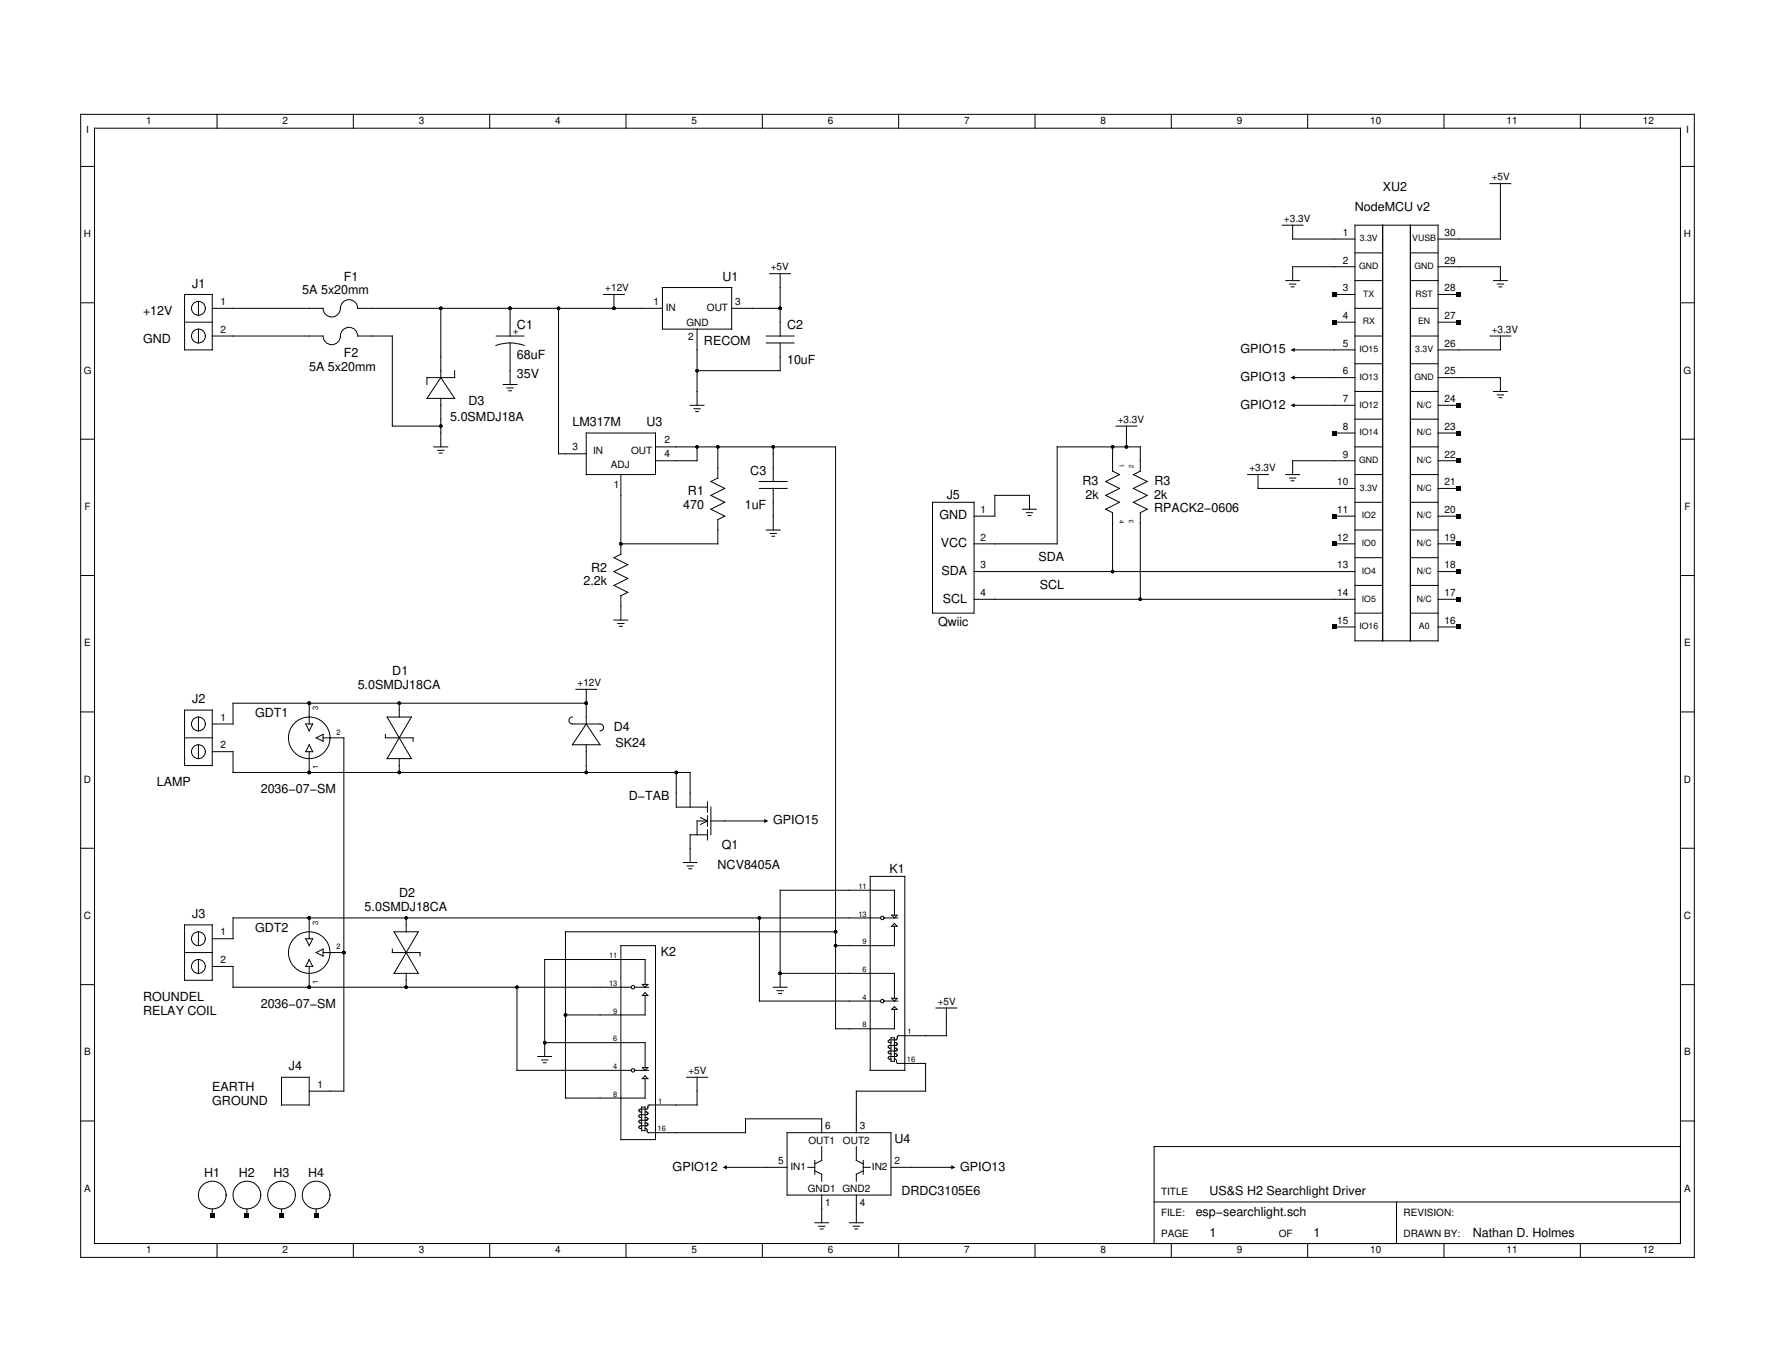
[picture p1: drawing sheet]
<svg xmlns="http://www.w3.org/2000/svg" width="279mm" height="216mm" viewBox="0 0 279 216" stroke-linecap="round" stroke-linejoin="round" font-family="sans-serif">
<g fill="none" stroke="#000" stroke-width=".16">
<path d="M12.7 18h254v179.9h-254zM34.2 18v2.2M55.6 18v2.2M77.1 18v2.2M98.5 18v2.2M120 18v2.2M141.5 18v2.2M162.9 18v2.2M184.4 18v2.2M205.8 18v2.2M227.3 18v2.2M248.8 18v2.2"/>
<path d="M12.7 26.2h2.2M14.9 20.2h249.6v175.5h-249.6zM201.8 35.4h3.3M203.5 35.4v2.2h9.8M213.3 35.4h13.1v65.4h-13.1zM213.3 39.8h4.3M217.6 35.4v65.4M222 35.4v65.4M222 39.8h4.4M234.5 28.9h3.3M236.2 28.9v8.7h-9.8M264.5 26.2h2.2"/>
<path d="M12.7 47.6h2.2M29.1 50.7h4.3M29.1 46.3h4.3v8.8h-4.3zM31.2 47.4v2.2M31.2 51.8v2.2M33.4 48.5h17.5a1.36 1.36 0 0 0 1.3 1.4 1.36 1.36 0 0 0 1.4-1.4 1.36 1.36 0 0 1 1.3-1.3 1.36 1.36 0 0 1 1.4 1.3h48M33.4 52.9h17.5a1.36 1.36 0 0 0 1.3 1.3 1.36 1.36 0 0 0 1.4-1.3 1.36 1.36 0 0 1 1.3-1.4 1.36 1.36 0 0 1 1.4 1.4h5.5v14.2h7.6M69.4 48.5v10.9M69.4 59.4l2.2 3.3h-4.4zM71.6 58.3v1.1h-4.4v1.1M78.1 54.4a6.5 6.5 0 0 1 4.4 0M78.1 52.9h4.4"/>
<path d="M80.3 48.5v4.4M80.3 54v6.5M87.9 48.5v22.9h4.4M95 46.3h3.3M96.6 46.3v2.2M104.3 45.2h10.9v6.6h-10.9zM109.7 51.8v12M115.2 48.5h7.6M120.6 52.9h4.4M120.6 54h4.4M121.2 43.1h3.2M122.8 43.1v9.8"/>
<path d="M122.8 54v4.3h-13.1M202.4 44.2h2.2M203 44.7h1M203.3 45.1h.4M203.5 59.4h9.8M203.5 55.1h9.8M210 50.7h3.3M210 46.3h3.3M213.3 44.2h4.3M213.3 48.5h4.3M213.3 52.9h4.3M213.3 57.2h4.3"/>
<path d="M213.3 42h-9.8v2.2M222 44.2h4.4M222 48.5h4.4M222 52.9h4.4M222 57.2h4.4M226.4 59.4h9.8v2.2M226.4 50.7h3.2M226.4 46.3h3.2M226.4 42h9.8v2.2M234.5 52.9h3.3M235.1 44.2h2.2M235.7 44.7h1"/>
<path d="M236 45.1h.4M236.2 52.9v2.2h-9.8M264.5 47.6h2.2M12.7 69.1h2.2M68.3 70.3h2.2M68.9 70.9h1M69.2 71.3h.4M69.4 62.7v7.6M79.2 60.5h2.2M79.8 61.1h1M80.1 61.5h.4M92.3 68.1h10.9v6.6h-10.9z"/>
<path d="M97.7 74.7v12.5l-1.1 .6 2.2 1.1-2.2 1 2.2 1.1-2.2 1.1 2.2 1.1M103.2 70.3h28.3v91.6h9.3v-3.1M108.6 63.8h2.2M109.2 64.3h1M109.5 64.8h.4M109.7 70.3v2.2h-6.5M113 70.3v4.9l-1.1 .6 2.2 1.1-2.2 1.1 2.2 1-2.2 1.1 2.2 1.1-1.1 .6M119.5 76.9h4.4M119.5 75.8h4.4M121.7 70.3v5.5M121.7 76.9v6.5M146.8 79h6.5v17.5h-6.5z"/>
<path d="M175.1 70.3v3.9l1.1 .5-2.2 1.1 2.2 1.1-2.2 1.1 2.2 1-2.2 1.1 1.1 .6v9.2M175.7 67.1h3.2M177.3 67.1v3.2M196.4 74.7h3.3M198 74.7v2.2h15.3M202.4 74.7h2.2M203 75.2h1M203.3 75.7h.4M203.5 63.8h9.8M210 68.1h3.3M213.3 70.3h4.3M213.3 61.6h4.3"/>
<path d="M213.3 66h4.3M213.3 74.7h4.3M213.3 79h4.3M213.3 72.5h-9.8v2.2M222 70.3h4.4M222 61.6h4.4M222 66h4.4M222 74.7h4.4M222 79h4.4M226.4 63.8h3.2M226.4 68.1h3.2M226.4 76.9h3.2"/>
<path d="M226.4 72.5h3.2M235.1 61.6h2.2M235.7 62.1h1M236 62.6h.4M264.5 69.1h2.2M12.7 90.6h2.2M96.6 97.6h2.2M97.2 98.1h1M97.5 98.6h.4M97.7 93.7v3.9M98.8 93.2l-1.1 .6M113 81.7v3.9h-15.3"/>
<path d="M120.6 83.4h2.2M121.2 83.9h1M121.5 84.4h.4M153.3 85.6h13.1v-15.3h13.1v3.9l-1.1 .5 2.2 1.1-2.2 1.1 2.2 1.1-2.2 1 2.2 1.1-1.1 .6v13.6M153.3 89.9h60M153.3 94.3h60M161 80.1h2.1M161.6 80.7h.9M161.8 81.1h.5M162 80.1v-2.1h-5.4v3.2h-3.3M210 81.2h3.3M210 85.6h3.3"/>
<path d="M210 98.7h3.3M213.3 83.4h4.3M213.3 87.8h4.3M213.3 96.5h4.3M213.3 92.1h4.3M222 83.4h4.4M222 87.8h4.4M222 96.5h4.4M222 92.1h4.4M226.4 81.2h3.2M226.4 89.9h3.2M226.4 85.6h3.2"/>
<path d="M226.4 94.3h3.2M226.4 98.7h3.2M264.5 90.6h2.2M12.7 112h2.2M29.1 111.7h4.3v8.8h-4.3zM29.1 116.1h4.3M31.2 112.8v2.2M31.2 117.2v2.2M33.4 118.3h3.3v3.3h71.9v5.4M48.1 113.9h1.1l-.5 1.1zM48.7 117.2l.5 1.1h-1.1zM48.7 110.7v3.2"/>
<path d="M48.7 118.3v3.3M49.8 116.1l1.1-.5v1.1zM50.9 116.1h3.2v55.6h-5.4M60.7 115.6v.5h4.3v.6M60.9 112.8h3.9l-3.9 6.6h3.9zM62.8 110.7v2.1M62.8 119.4v2.2M90.1 112.8a.55 .55 0 0 0-.5 .6 .55 .55 0 0 0 .5 .5h4.4a.55 .55 0 0 1 .5 .6 .55 .55 0 0 1-.5 .5M90.6 108.5h3.3M92.3 110.7h-55.6v3.2h-3.3M92.3 108.5v5.4M92.3 117.2v4.4"/>
<path d="M92.3 113.9l2.2 3.3h-4.4zM264.5 112h2.2M12.7 133.5h2.2M106.5 121.6v5.4h4.9M107.5 135.7h2.2M108.1 136.3h1M108.4 136.7h.4M110.3 128.6l1.1 .6M111.4 129.2h-1.7v2.2M111.4 131.4h-2.8v4.3M111.4 129.2l-1.1 .5M111.4 126.2v1.6"/>
<path d="M111.4 128.4v1.6M111.4 130.6v1.6M111.9 129.2h8.7M111.9 127v4.4M137 137.9h5.4v30.5h-5.4zM264.5 133.5h2.2M12.7 154.9h2.2M29.1 145.5h4.3v8.8h-4.3zM29.1 149.9h4.3M31.2 146.6v2.2M31.2 151v2.2M33.4 152.1h3.3v3.3h62.7"/>
<path d="M48.1 147.7h1.1l-.5 1.1zM48.7 144.4v3.3M48.7 152.1v3.3M48.7 151l.5 1.1h-1.1zM49.8 149.9l1.1-.5v1zM50.9 149.9h3.2M61.8 149.4v.5h4.3v.5M62 146.6l3.8 6.6h-3.8l3.8-6.6zM63.9 144.4v2.2M63.9 153.2v2.2M81.4 155.4v13h18M97.7 148.8h5.5v30.5h-5.5z"/>
<path d="M99.9 155.4h2.2M101.1 154.9h.9l-.5 .5zM101.1 156.7l.4-.5 .5 .5zM101.5 154.9v-3.9h-15.8v15.3M101.5 156.7v3h-12.5M119.5 144.4v13.1h19.1M121.7 155.4h2.2M122.3 155.9h1M122.6 156.3h.4M122.8 153.2h18v3.9M131.5 146.6h-42.5v26.2h12.5v-3.1M138.6 144.4h-101.9v3.3h-3.3"/>
<path d="M139.2 144.4h2.1M139.2 157.5h2.1M140.4 158.8l.4-.4 .4 .4zM140.4 157.1h.8l-.4 .4zM140.4 145.8l.4-.5 .4 .5zM140.4 144h.8l-.4 .4zM140.8 144v-3.9h-18v15.3M140.8 145.8v3h-9.3M147.3 158.6h3.3M149 158.6v4.4h-7.6h-.1l-.1 .6-1.3 .1v.3l.3 .1M264.5 154.9h2.2M12.7 176.4h2.2"/>
<path d="M44.3 169.5h4.4v4.4h-4.4zM84.6 166.3h2.2M85.2 166.8h1M85.5 167.2h.5M85.7 164.1h15.8v3.9M99.9 168.4h2.2M101 174.2h.5v3.7h-.5zM101.1 168h.9l-.5 .4zM101.5 175.8l.4 .1v.3l-1.3 .1v.4h.4M101.5 176.7l.4 .1v.3l-1.3 .1v.3l.4 .1M101.5 177.6l.3 .1 .1 .5h.2h15.3v-2.1h11.9v2.1M101.5 175h.4v.3l-1.3 .2v.3h.4"/>
<path d="M101.5 169.3l.5 .4h-.9zM108.1 169.5h3.3M109.7 169.5v4.4h-7.5h-.2l-.1 .6-1.3 .1v.3l.4 .1M123.9 178.2h16.3v9.9h-16.3zM140.2 163.3h.6v3.7h-.6zM140.8 164.9l.4 .1v.3l-1.3 .1v.4h.3M140.8 165.8l.4 .1v.3l-1.3 .1v.3l.3 .1M140.8 166.7l.3 .1 .1 .5h.1h4.4v4.4h-10.9v6.5M140.8 164.1h.4v.3l-1.3 .2v.3h.3M264.5 176.4h2.2M33.4 190.2v1.1M34.2 195.7v2.2"/>
<path d="M38.9 190.2v1.1M44.3 190.2v1.1M49.8 190.2v1.1M55.6 195.7v2.2M77.1 195.7v2.2M98.5 195.7v2.2M114.1 183.7h9.8M120 195.7v2.2M127.2 183.7h1.1M128.3 184.2l1 .6v1.1M128.3 182.6v2.2M128.3 192.4h2.1"/>
<path d="M128.9 193h.9M129.1 193.4h.5M129.3 180.4v2.2l-1 .5M129.3 188.1v4.3M133.7 192.4h2.2M134.3 193h1M134.6 193.4h.4M134.8 180.4v2.2l1.1 .5M134.8 188.1v4.3M135.9 183.7h1.1M135.9 184.2l-1.1 .6v1.1M135.9 182.6v2.2"/>
<path d="M140.2 183.7h9.9M141.5 195.7v2.2M162.9 195.7v2.2M181.7 189.1h82.8M184.4 195.7v2.2M205.8 195.7v2.2M219.8 189.1v6.6M227.3 195.7v2.2M248.8 195.7v2.2M264.5 180.4h-82.8v15.3"/>
<circle cx="31.2" cy="52.9" r="1.09"/>
<circle cx="31.2" cy="48.5" r="1.09"/>
<circle cx="31.2" cy="118.3" r="1.09"/>
<circle cx="31.2" cy="113.9" r="1.09"/>
<circle cx="48.7" cy="116.1" r="3.3"/>
<circle cx="31.2" cy="152.1" r="1.09"/>
<circle cx="31.2" cy="147.7" r="1.09"/>
<circle cx="48.7" cy="149.9" r="3.3"/>
<circle cx="99.6" cy="155.4" r=".27"/>
<circle cx="138.9" cy="157.5" r=".27"/>
<circle cx="138.9" cy="144.4" r=".27"/>
<circle cx="99.6" cy="168.4" r=".27"/>
<circle cx="33.4" cy="188.1" r="2.18"/>
<circle cx="38.9" cy="188.1" r="2.18"/>
<circle cx="44.3" cy="188.1" r="2.18"/>
<circle cx="49.8" cy="188.1" r="2.18"/>
</g>
<g fill="#000">
<path d="M203.1 55.1l.7-.4v.7zM203.1 59.4l.7-.3v.6zM209.7 50.4h.6v.6h-.6zM209.7 46h.6v.7h-.6zM229.3 50.4h.7v.6h-.7zM229.3 46h.7v.7h-.7zM203.1 63.8l.7-.3v.6zM209.7 67.8h.6v.7h-.6zM229.3 63.5h.7v.6h-.7zM229.3 67.8h.7v.7h-.7zM229.3 76.5h.7v.7h-.7zM229.3 72.2h.7v.6h-.7z"/>
<path d="M209.7 80.9h.6v.6h-.6zM209.7 85.3h.6v.6h-.6zM209.7 98.3h.6v.7h-.6zM229.3 80.9h.7v.6h-.7zM229.3 89.6h.7v.7h-.7zM229.3 85.3h.7v.6h-.7zM229.3 94h.7v.6h-.7zM229.3 98.3h.7v.7h-.7zM120.3 128.9l.6 .3-.6 .3zM33.1 191h.6v.7h-.6zM38.5 191h.7v.7h-.7zM44 191h.6v.7h-.6z"/>
<path d="M49.4 191h.7v.7h-.7zM113.8 183.7l.6-.3v.6zM149.7 183.4l.7 .3-.7 .3z"/>
<circle cx="69.4" cy="48.5" r=".27"/>
<circle cx="80.3" cy="48.5" r=".27"/>
<circle cx="87.9" cy="48.5" r=".27"/>
<circle cx="96.6" cy="48.5" r=".27"/>
<circle cx="109.7" cy="58.3" r=".27"/>
<circle cx="122.8" cy="48.5" r=".27"/>
<circle cx="69.4" cy="67.1" r=".27"/>
<circle cx="109.7" cy="70.3" r=".27"/>
<circle cx="113" cy="70.3" r=".27"/>
<circle cx="121.7" cy="70.3" r=".27"/>
<circle cx="175.1" cy="70.3" r=".27"/>
<circle cx="177.3" cy="70.3" r=".27"/>
<circle cx="97.7" cy="85.6" r=".27"/>
<circle cx="175.1" cy="89.9" r=".27"/>
<circle cx="179.5" cy="94.3" r=".27"/>
<circle cx="48.7" cy="110.7" r=".27"/>
<circle cx="62.8" cy="110.7" r=".27"/>
<circle cx="92.3" cy="110.7" r=".27"/>
<circle cx="48.7" cy="121.6" r=".27"/>
<circle cx="62.8" cy="121.6" r=".27"/>
<circle cx="92.3" cy="121.6" r=".27"/>
<circle cx="106.5" cy="121.6" r=".27"/>
<circle cx="48.7" cy="155.4" r=".27"/>
<circle cx="48.7" cy="144.4" r=".27"/>
<circle cx="54.1" cy="149.9" r=".27"/>
<circle cx="63.9" cy="155.4" r=".27"/>
<circle cx="63.9" cy="144.4" r=".27"/>
<circle cx="81.4" cy="155.4" r=".27"/>
<circle cx="89" cy="159.7" r=".27"/>
<circle cx="119.5" cy="144.4" r=".27"/>
<circle cx="122.8" cy="153.2" r=".27"/>
<circle cx="131.5" cy="146.6" r=".27"/>
<circle cx="131.5" cy="148.8" r=".27"/>
<circle cx="85.7" cy="164.1" r=".27"/>
</g>
<g font-size="2">
<text x="217.6" y="30">XU2</text>
<text x="213.3" y="33.3">NodeMCU v2</text>
<text x="30.2" y="45.2">J1</text>
<text x="47.6" y="46.3">5A 5x20mm</text>
<text x="54.1" y="44.2">F1</text>
<text x="113.7" y="44.2">U1</text>
<text x="22.5" y="49.6">+12V</text>
<text x="22.5" y="54">GND</text>
<text x="81.4" y="51.8">C1</text>
<text x="123.9" y="51.8">C2</text>
<text x="48.7" y="58.3">5A 5x20mm</text>
<text x="54.1" y="56.1">F2</text>
<text x="81.4" y="56.5">68uF</text>
<text x="81.4" y="59.4">35V</text>
<text x="110.8" y="54.3">RECOM</text>
<text x="123.9" y="57.2">10uF</text>
<text x="195.3" y="55.6">GPIO15</text>
<text x="195.3" y="59.9">GPIO13</text>
<text x="73.7" y="63.8">D3</text>
<text x="195.3" y="64.3">GPIO12</text>
<text x="70.9" y="66.3">5.0SMDJ18A</text>
<text x="90.1" y="67.1">LM317M</text>
<text x="101.8" y="67.1">U3</text>
<text x="108.3" y="78">R1</text>
<text x="118.1" y="74.7">C3</text>
<text x="170.4" y="76.3">R3</text>
<text x="181.7" y="76.3">R3</text>
<text x="107.5" y="80.1">470</text>
<text x="117.2" y="80.1">1uF</text>
<text x="147.9" y="81.7">GND</text>
<text x="149" y="78.5">J5</text>
<text x="170.9" y="78.5">2k</text>
<text x="181.7" y="78.5">2k</text>
<text x="181.7" y="80.6">RPACK2−0606</text>
<text x="93" y="89.9">R2</text>
<text x="148.1" y="86.1">VCC</text>
<text x="163.5" y="88.3">SDA</text>
<text x="91.8" y="92.1">2.2k</text>
<text x="148.2" y="90.5">SDA</text>
<text x="148.4" y="94.8">SCL</text>
<text x="163.7" y="92.6">SCL</text>
<text x="147.7" y="98.5">Qwiic</text>
<text x="61.8" y="106.3">D1</text>
<text x="30.2" y="110.7">J2</text>
<text x="40.2" y="112.8">GDT1</text>
<text x="56.3" y="108.5">5.0SMDJ18CA</text>
<text x="96.6" y="115">D4</text>
<text x="96.9" y="117.5">SK24</text>
<text x="24.7" y="123.7">LAMP</text>
<text x="41" y="124.8">2036−07−SM</text>
<text x="99" y="125.9">D−TAB</text>
<text x="121.7" y="129.7">GPIO15</text>
<text x="113" y="136.8">NCV8405A</text>
<text x="113.6" y="133.5">Q1</text>
<text x="140" y="137.4">K1</text>
<text x="57.4" y="143.4">5.0SMDJ18CA</text>
<text x="62.8" y="141.2">D2</text>
<text x="30.2" y="144.4">J3</text>
<text x="40.2" y="146.6">GDT2</text>
<text x="104" y="150.4">K2</text>
<text x="22.5" y="157.5">ROUNDEL</text>
<text x="22.5" y="159.7">RELAY COIL</text>
<text x="41" y="158.6">2036−07−SM</text>
<text x="33.4" y="171.7">EARTH</text>
<text x="33.4" y="173.9">GROUND</text>
<text x="45.5" y="168.4">J4</text>
<text x="140.8" y="179.9">U4</text>
<text x="32.2" y="185.3">H1</text>
<text x="37.6" y="185.3">H2</text>
<text x="43.1" y="185.3">H3</text>
<text x="48.5" y="185.3">H4</text>
<text x="105.9" y="184.2">GPIO12</text>
<text x="151.1" y="184.2">GPIO13</text>
<text x="141.9" y="188.1">DRDC3105E6</text>
<text x="188.2" y="191.3">esp−searchlight.sch</text>
<text x="190.4" y="188.1">US&amp;S H2 Searchlight Driver</text>
<text x="190.4" y="194.6">1</text>
<text x="206.7" y="194.6">1</text>
<text x="231.8" y="194.6">Nathan D. Holmes</text>
</g>
<g font-size="1.6">
<text x="13.6" y="21">I</text>
<text x="23" y="19.5">1</text>
<text x="44.5" y="19.5">2</text>
<text x="65.9" y="19.5">3</text>
<text x="87.4" y="19.5">4</text>
<text x="108.8" y="19.5">5</text>
<text x="130.3" y="19.5">6</text>
<text x="151.7" y="19.5">7</text>
<text x="173.2" y="19.5">8</text>
<text x="194.7" y="19.5">9</text>
<text x="215.7" y="19.5">10</text>
<text x="237.1" y="19.5">11</text>
<text x="258.6" y="19.5">12</text>
<text x="265.4" y="21">I</text>
<text x="234.8" y="28.4">+5V</text>
<text x="202.1" y="34.9">+3.3V</text>
<text x="13.2" y="37.3">H</text>
<text x="211.4" y="41.5">2</text>
<text x="211.4" y="37.1">1</text>
<text x="227.4" y="41.5">29</text>
<text x="227.4" y="37.1">30</text>
<text x="265" y="37.3">H</text>
<text x="34.7" y="48">1</text>
<text x="95.3" y="45.8">+12V</text>
<text x="102.9" y="48">1</text>
<text x="115.7" y="48">3</text>
<text x="121.3" y="42.5">+5V</text>
<text x="211.4" y="45.8">3</text>
<text x="227.4" y="45.8">28</text>
<text x="34.7" y="52.3">2</text>
<text x="80.8" y="51.8" transform="rotate(90 80.8 51.8)">+</text>
<text x="104.8" y="48.9">IN</text>
<text x="108" y="51.2">GND</text>
<text x="108.3" y="53.5">2</text>
<text x="111.3" y="48.9">OUT</text>
<text x="211.4" y="50.2">4</text>
<text x="227.4" y="50.2">27</text>
<text x="234.8" y="52.3">+3.3V</text>
<text x="13.2" y="58.8">G</text>
<text x="211.4" y="58.9">6</text>
<text x="211.4" y="54.6">5</text>
<text x="227.4" y="58.9">25</text>
<text x="227.4" y="54.6">26</text>
<text x="265" y="58.8">G</text>
<text x="211.4" y="63.3">7</text>
<text x="227.4" y="63.3">24</text>
<text x="90.1" y="70.9">3</text>
<text x="93.4" y="71.4">IN</text>
<text x="99.3" y="71.4">OUT</text>
<text x="104.6" y="69.8">2</text>
<text x="104.6" y="72">4</text>
<text x="175.9" y="66.5">+3.3V</text>
<text x="211.4" y="67.7">8</text>
<text x="227.4" y="67.7">23</text>
<text x="96.2" y="73.6">ADJ</text>
<text x="96.6" y="76.9">1</text>
<text x="196.7" y="74.1">+3.3V</text>
<text x="210.5" y="76.4">10</text>
<text x="211.4" y="72">9</text>
<text x="227.4" y="76.4">21</text>
<text x="227.4" y="72">22</text>
<text x="13.3" y="80.2">F</text>
<text x="154.4" y="80.7">1</text>
<text x="210.5" y="80.7">11</text>
<text x="227.4" y="80.7">20</text>
<text x="265.1" y="80.2">F</text>
<text x="154.4" y="85.1">2</text>
<text x="154.4" y="89.5">3</text>
<text x="210.5" y="89.5">13</text>
<text x="210.5" y="85.1">12</text>
<text x="227.4" y="89.5">18</text>
<text x="227.4" y="85.1">19</text>
<text x="154.4" y="93.8">4</text>
<text x="210.5" y="93.8">14</text>
<text x="227.4" y="93.8">17</text>
<text x="13.3" y="101.7">E</text>
<text x="210.5" y="98.2">15</text>
<text x="227.4" y="98.2">16</text>
<text x="265.1" y="101.7">E</text>
<text x="90.9" y="107.9">+12V</text>
<text x="34.7" y="113.4">1</text>
<text x="34.7" y="117.7">2</text>
<text x="13.2" y="123.2">D</text>
<text x="265" y="123.2">D</text>
<text x="13.2" y="144.6">C</text>
<text x="34.7" y="147.2">1</text>
<text x="265" y="144.6">C</text>
<text x="34.7" y="151.5">2</text>
<text x="147.6" y="158.1">+5V</text>
<text x="13.3" y="166.1">B</text>
<text x="265.1" y="166.1">B</text>
<text x="50" y="171.2">1</text>
<text x="108.4" y="169">+5V</text>
<text x="127.2" y="179.9">OUT1</text>
<text x="129.9" y="177.7">6</text>
<text x="132.7" y="179.9">OUT2</text>
<text x="135.3" y="177.7">3</text>
<text x="122.5" y="183.1">5</text>
<text x="124.4" y="184.1">IN1</text>
<text x="137.3" y="184.1">IN2</text>
<text x="140.8" y="183.1">2</text>
<text x="13.3" y="187.5">A</text>
<text x="127.2" y="187.5">GND1 GND2</text>
<text x="129.9" y="189.7">1</text>
<text x="135.3" y="189.7">4</text>
<text x="182.8" y="191.3">FILE:</text>
<text x="182.8" y="188.1">TITLE</text>
<text x="220.9" y="191.3">REVISION:</text>
<text x="265.1" y="187.5">A</text>
<text x="23" y="197.2">1</text>
<text x="44.5" y="197.2">2</text>
<text x="65.9" y="197.2">3</text>
<text x="87.4" y="197.2">4</text>
<text x="108.8" y="197.2">5</text>
<text x="130.3" y="197.2">6</text>
<text x="151.7" y="197.2">7</text>
<text x="173.2" y="197.2">8</text>
<text x="182.8" y="194.6">PAGE</text>
<text x="194.7" y="197.2">9</text>
<text x="201.3" y="194.6">OF</text>
<text x="215.7" y="197.2">10</text>
<text x="220.9" y="194.6">DRAWN BY:</text>
<text x="237.1" y="197.2">11</text>
<text x="258.6" y="197.2">12</text>
</g>
<g font-size="1.4">
<text x="214" y="38">3.3V</text>
<text x="222.3" y="38">VUSB</text>
<text x="213.9" y="42.3">GND</text>
<text x="214.6" y="46.7">TX</text>
<text x="222.7" y="42.3">GND</text>
<text x="222.8" y="46.7">RST</text>
<text x="214.5" y="51">RX</text>
<text x="223.2" y="51">EN</text>
<text x="214" y="55.4">IO15</text>
<text x="214" y="59.8">IO13</text>
<text x="222.7" y="59.8">GND</text>
<text x="222.8" y="55.4">3.3V</text>
<text x="214" y="64.1">IO12</text>
<text x="223" y="64.1">N/C</text>
<text x="214" y="68.5">IO14</text>
<text x="223" y="68.5">N/C</text>
<text x="213.9" y="72.9">GND</text>
<text x="214" y="77.2">3.3V</text>
<text x="223" y="77.2">N/C</text>
<text x="223" y="72.9">N/C</text>
<text x="214.4" y="81.6">IO2</text>
<text x="223" y="81.6">N/C</text>
<text x="214.4" y="85.9">IO0</text>
<text x="223" y="85.9">N/C</text>
<text x="214.4" y="94.7">IO5</text>
<text x="214.4" y="90.3">IO4</text>
<text x="223" y="90.3">N/C</text>
<text x="223" y="94.7">N/C</text>
<text x="214" y="99">IO16</text>
<text x="223.3" y="99">A0</text>
</g>
<g font-size="1.2">
<text x="50.1" y="111.8" transform="rotate(-90 50.1 111.8)">3</text>
<text x="53" y="115.6">2</text>
<text x="50.1" y="121.1" transform="rotate(-90 50.1 121.1)">1</text>
<text x="135.1" y="139.9">11</text>
<text x="50.1" y="145.6" transform="rotate(-90 50.1 145.6)">3</text>
<text x="53" y="149.4">2</text>
<text x="135.1" y="144.2">13</text>
<text x="135.8" y="148.6">9</text>
<text x="50.1" y="154.9" transform="rotate(-90 50.1 154.9)">1</text>
<text x="95.9" y="155.1">13</text>
<text x="95.9" y="150.8">11</text>
<text x="135.8" y="153">6</text>
<text x="96.5" y="159.5">9</text>
<text x="135.8" y="157.3">4</text>
<text x="135.8" y="161.7">8</text>
<text x="96.5" y="163.9">6</text>
<text x="142.7" y="167.1">16</text>
<text x="142.9" y="162.8">1</text>
<text x="96.5" y="168.2">4</text>
<text x="96.5" y="172.6">8</text>
<text x="103.6" y="173.7">1</text>
<text x="103.5" y="178">16</text>
</g>
<g font-size="1">
<text x="176.2" y="73" transform="rotate(90 176.2 73)">1</text>
<text x="178.4" y="73.6" transform="rotate(-90 178.4 73.6)">2</text>
<text x="176.2" y="81.8" transform="rotate(90 176.2 81.8)">4</text>
<text x="178.4" y="82.3" transform="rotate(-90 178.4 82.3)">3</text>
</g>
</svg>
